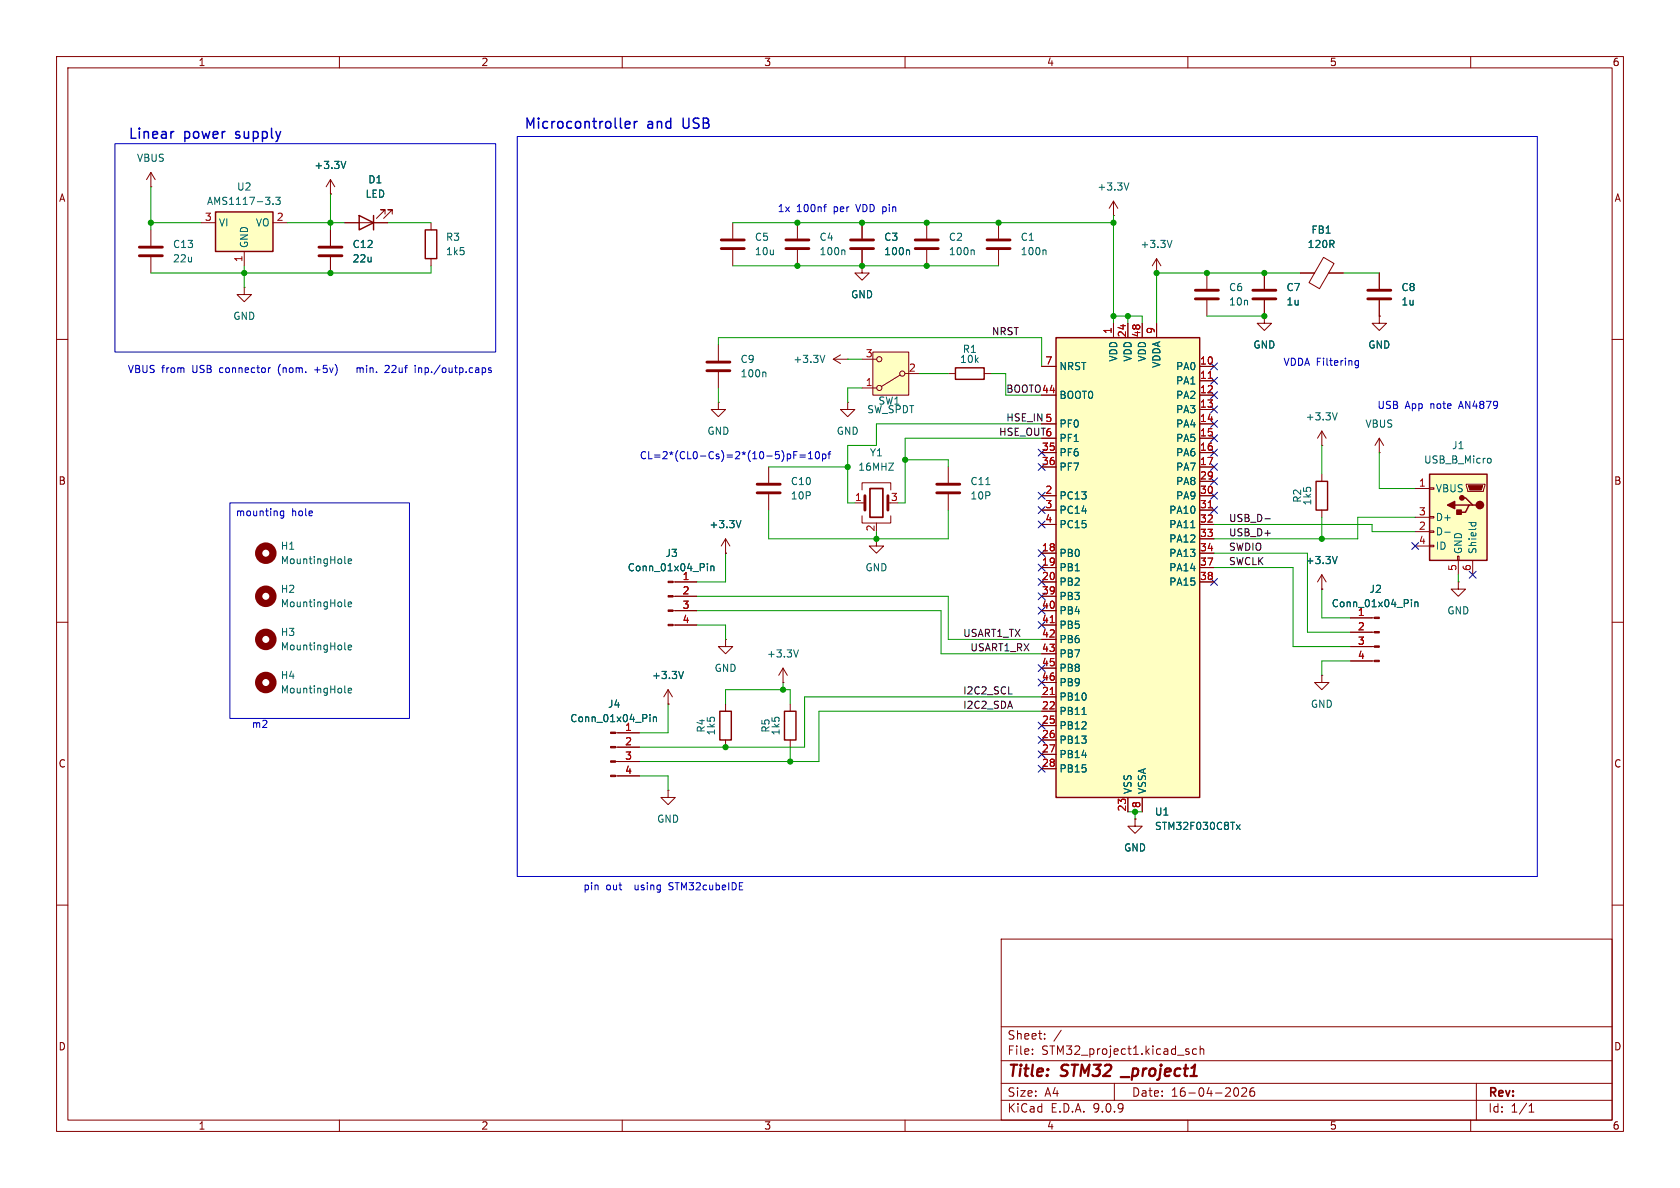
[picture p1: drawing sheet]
<svg xmlns="http://www.w3.org/2000/svg" width="297mm" height="210mm" viewBox="0 0 297 210" stroke-linecap="round" stroke-linejoin="round" font-family="sans-serif">
<g fill="none" stroke="#840000" stroke-width=".18">
<path d="M10 10h277v190h-277zM12 12h273v186h-273zM60 10v2M110 10v2M160 10v2M210 10v2M260 10v2M61 39.4h7.6M68.1 37.8v-.7h-.8h.8l-1.6 1.5M69.3 37.8v-.7h-.7h.7l-1.5 1.5M76.2 39.4v1.2M58.4 40.6v2.8"/>
<path d="M58.4 45.5v2.8M76.2 45.7v1.3M10 60h2M285 60h2M167.6 82.6v2.7M167.6 87.4v2.8M10 110h2M119 102.9h4.2M119 105.4h4.2M119 108h4.2M119 110.5h4.2M238.8 109.2h4.2"/>
<path d="M238.8 111.8h4.2M238.8 114.3h4.2M238.8 116.8h4.2M285 110h2M118.1 124.5h.1M118.1 121.9l.8 1.3M118.1 121.9l-.8 1.3M118.1 121.9v2.6M128.3 124.5v1.2M128.3 130.8v1.3M139.7 124.5v1.2M139.7 130.8v1.3"/>
<path d="M200.7 144.8v1.3h1.2l-1.2 1.2-1.3-1.2h1.3M200.7 144.8h.1M10 160h2M177 166h108v32h-108zM285 160h2M60 198v2M110 198v2M160 198v2M177 194.5h108M177 191.5h108M177 187.5h108M177 181.5h108"/>
<path d="M182.5 186.3v.1M182.5 185.5v.1M184.7 183.6v.1M184.7 182.8v.1M187.6 182.1l-1.3 2M197 191.5v3M209.8 185.9l.4 .1v.2l-.2 .2h-.3M209.8 185.4l.4 .1M210 198v2M211.5 185.5l-.4-.1-.3 .3v.4l.2 .2h.5M212.2 185.5l.2-.1 .3 .1 .1 .9M212.2 184.9v1.5"/>
<path d="M218.3 192.4l.2-.1a.81 .81 0 0 1 .5 .6 .81 .81 0 0 1-.3 .8h-.4M219.5 192.4l.6-.1 .2 .1 .1 .3-.9 1.1h.9M221.7 192.3a.59 .59 0 0 0-.7 .6v.6l.1 .2 .4 .1 .2-.1 .1-.5-.1-.3h-.5l-.2 .3M260 198v2M261 191.5v6.5M270.3 196.6h.9M270.3 195.5l.4-.4v1.5"/>
</g>
<path d="M198.1 190.4h1.6" fill="none" stroke="#840000" stroke-width=".4"/>
<path d="M56.4 43.7h4.1M56.4 45.2h4.1M165.6 85.6h4.1M165.6 87.1h4.1" fill="none" stroke="#840000" stroke-width=".51"/>
<path d="M125.1 99.6v.2M174.3 85.7h.7M120.8 118.7l-.4 1.3M125.1 100.1v.8M125.7 100.1v.8M125.7 100.2l.2-.1h.3v.8M249.5 106v.1M249.5 106.4v.9M250.1 106.4v.9M250.1 106.5l.2-.1 .3 .1 .1 .8" fill="none" stroke="#006464" stroke-width=".18"/>
<g fill="#840000" stroke="#840000" stroke-width=".18">
<path d="M243 109.1h.8v.2h-.8z"/>
<path d="M243 111.6h.8v.3h-.8z"/>
<path d="M243 114.2h.8v.2h-.8z"/>
<path d="M243 116.7h.8v.3h-.8z"/>
<path d="M118.1 102.7h.9v.3h-.9z"/>
<path d="M118.1 105.3h.9v.2h-.9z"/>
<path d="M118.1 107.8h.9v.3h-.9z"/>
<path d="M118.1 110.4h.9v.2h-.9z"/>
</g>
<path d="M63.5 38.1l2.5 1.3-2.5 1.2zM66 38.1v2.5M75.2 40.6h2v5.1h-2zM127.3 125.7h2v5.1h-2zM138.7 125.7h2v5.1h-2z" fill="none" stroke="#840000" stroke-width=".25"/>
<path d="M38.1 37.5h10.2v7h-10.2z" fill="#ffffc2"/>
<path d="M38.1 37.5h10.2v7h-10.2zM232.7 85.1h2v5.1h-2z" fill="none" stroke="#840000" stroke-width=".25"/>
<g fill="none" stroke="#840000" stroke-width=".18">
<path d="M35.6 39.4h2.5M48.3 39.4h2.5M58.4 34.3h.1M58.4 31.8l-.7 1.2M58.4 31.8l.8 1.2M58.4 31.8v2.5M43.2 50.8v1.3h1.2l-1.2 1.2-1.3-1.2h1.3M43.2 50.8h.1M43.2 44.5v2.5M152.4 47v1.3h1.3l-1.3 1.2-1.3-1.2h1.3M152.4 47h.1M223.5 48.3v2.8"/>
<path d="M223.5 53.1v2.8M149.9 71.1v1.3h1.2l-1.2 1.3-1.3-1.3h1.3M149.9 71.1h.1M233.7 78.7h.1M233.7 76.2l-.8 1.3M233.7 76.2l.7 1.3M233.7 76.2v2.5M243.8 77.5l-.7 1.2M243.8 77.5l.8 1.2M243.8 77.5v2.5M128.3 97.8h.1M128.3 95.3l.7 1.2"/>
<path d="M128.3 95.3l-.8 1.2M128.3 95.3v2.5M135.9 82.6v2.7M135.9 87.4v2.8M151.1 88.9h1.8M152.4 86.6v-1.3h5.1v1.3M152.4 91.2v1.3h5.1v-1.3M154.9 95.3v1.2h1.3l-1.3 1.3-1.2-1.3h1.2M154.9 95.3h.1M154.9 92.5v.2M233.7 83.8v1.3M233.7 90.2v1.2"/>
<path d="M243.8 80h.1M108.8 129.5h4.2M108.8 132.1h4.2M108.8 134.6h4.2M108.8 137.2h4.2M118.1 139.7v1.3h-1.3l1.3 1.2 1.3-1.2h-1.3M118.1 139.7h.1"/>
</g>
<g fill="none" stroke="#006464" stroke-width=".18">
<path d="M48.3 36v.1M48.7 34.9h.8l-.4 .5 .4 .1v.5l-.2 .1-.6-.1M61.1 28.5l-.4 1.3M236.4 73l-.4 1.2M60.9 99.5l.2 .1M61.6 99.2l.6-.1-.1-.2-.4-.1-.1 .2v.6h.5M131 92l-.4 1.3M60.9 107.1l.2 .2M60.9 114.7l.2 .2M61.6 106.8l.6-.1-.1-.2-.4-.1-.1 .2v.6h.5M61.6 114.5l.6-.2-.1-.2-.4-.1-.1 .2v.6h.5M60.9 122.3l.2 .2"/>
<path d="M61.6 122.1l.6-.1-.1-.3h-.4l-.1 .1v.6h.5M114.9 126.3v.1M114.9 126.7v.9M115.5 126.7v.9M115.5 126.9l.2-.2 .3 .1 .1 .8"/>
</g>
<g fill="#840000" stroke="#840000" stroke-width=".18">
<path d="M107.9 129.4h.9v.3h-.9z"/>
<path d="M107.9 132h.9v.2h-.9z"/>
<path d="M107.9 134.5h.9v.2h-.9z"/>
<path d="M107.9 137h.9v.3h-.9z"/>
</g>
<g fill="none" stroke="#840000" stroke-width="1.3">
<circle cx="47" cy="97.8" r="1.27"/>
<circle cx="47" cy="105.4" r="1.27"/>
<circle cx="47" cy="113" r="1.27"/>
<circle cx="47" cy="120.6" r="1.27"/>
</g>
<path d="M221.5 51.3h4.1M221.5 52.8h4.1M133.9 85.6h4M133.9 87.1h4M152.9 87.6v2.6M157 87.6v2.6" fill="none" stroke="#840000" stroke-width=".51"/>
<path d="M153.8 86.4h2.3v5h-2.3z" fill="none" stroke="#840000" stroke-width=".3"/>
<path d="M154.3 62.2h6.4v7.7h-6.4z" fill="#ffffc2"/>
<g fill="none" stroke="#840000" stroke-width=".18">
<path d="M26.7 33h.1M26.7 30.5v2.5M26.7 30.5l-.8 1.3M26.7 30.5l.7 1.3M129.5 39.4v2.8M141 39.4v2.8M152.4 39.4v2.8M163.8 39.4v2.8M176.5 39.4v2.8M196.8 38.1h.1M196.8 35.6l-.7 1.2M196.8 35.6l.8 1.2"/>
<path d="M196.8 35.6v2.5M26.7 40.6v2.8M26.7 45.5v2.8M129.5 44.2v2.8M141 44.2v2.8M152.4 44.2v2.8M163.8 44.2v2.8M176.5 44.2v2.8M213.4 48.3v2.8M213.4 53.1v2.8M229.9 48.3h2.5M234 45.5l1.8 1.1-2.5 4.4-1.9-1z"/>
<path d="M234.9 48.3h2.6M243.8 48.3v2.8M243.8 53.1v2.8M127 71.1v1.3h1.3l-1.3 1.3-1.3-1.3h1.3M127 71.1h.1M127 61v2.8M127 65.8v2.8M147.3 63.5h2.6M147.3 63.5l1.3 .8M148.6 62.7l-1.3 .8M149.9 63.5h.1M152.4 68.6h2.5"/>
<path d="M152.4 63.5h2.5M154.3 62.2h6.4v7.7h-6.4zM159.1 66.3l-3.3 2M160 66h2.6M167.6 66h1.3M174 66h1.3M128.3 113v1.3h-1.3l1.3 1.3 1.2-1.3h-1.2M128.3 113h.1M138.4 118.1l.8 1.3M138.4 118.1l-.7 1.3M138.4 118.1v2.6M138.4 120.7h.1"/>
<circle cx="155.4" cy="68.6" r=".46"/>
<circle cx="155.4" cy="63.5" r=".46"/>
<circle cx="159.5" cy="66" r=".46"/>
</g>
<path d="M199.6 32.3l-.5 1.3M149.2 44.2l.2 .2v.6M160.6 44.2l.2 .2v.6M172 44.2l.2 .2v.6M184.7 44.2l.2 .2v.6M135.2 65.8l.2 .2v.6M145.8 62.8l-.4 1.3M141.2 114.9l-.5 1.2" fill="none" stroke="#006464" stroke-width=".18"/>
<g fill="none" stroke="#840000" stroke-width=".51">
<path d="M24.6 43.7h4.1M24.6 45.2h4.1M127.5 42.4h4.1M127.5 43.9h4.1M138.9 42.4h4.1M138.9 43.9h4.1M150.4 42.4h4M150.4 43.9h4M161.8 42.4h4.1M161.8 43.9h4.1M174.5 42.4h4.1M174.5 43.9h4.1"/>
<path d="M211.3 51.3h4.1M211.3 52.8h4.1M241.8 51.3h4.1M241.8 52.8h4.1M125 64h4M125 65.5h4"/>
</g>
<path d="M168.9 65h5.1v2.1h-5.1z" fill="none" stroke="#840000" stroke-width=".25"/>
<path d="M186.7 59.7h25.4v81.3h-25.4z" fill="#ffffc2"/>
<path d="M186.7 59.7h25.4v81.3h-25.4z" fill="none" stroke="#840000" stroke-width=".25"/>
<g fill="none" stroke="#840000" stroke-width=".18">
<path d="M196.8 57.2v2.5M199.4 57.2v2.5M201.9 57.2v2.5M204.5 57.2v2.5M184.1 64.8h2.6M184.1 69.9h2.6M184.1 74.9h2.6M184.1 77.5h2.6M212.1 64.8h2.5M212.1 69.9h2.5M212.1 74.9h2.5M212.1 77.5h2.5"/>
<path d="M212.1 67.3h2.5M212.1 72.4h2.5M184.1 80h2.6M184.1 82.6h2.6M184.1 87.6h2.6M184.1 90.2h2.6M184.1 92.7h2.6M184.1 97.8h2.6M212.1 80h2.5M212.1 82.6h2.5M212.1 87.6h2.5M212.1 90.2h2.5"/>
<path d="M212.1 92.7h2.5M212.1 97.8h2.5M212.1 85.1h2.5M212.1 95.3h2.5M184.1 100.3h2.6M184.1 102.9h2.6M184.1 105.4h2.6M184.1 108h2.6M184.1 110.5h2.6M184.1 113h2.6M184.1 115.6h2.6M184.1 118.1h2.6"/>
<path d="M212.1 100.3h2.5M212.1 102.9h2.5M184.1 120.7h2.6M184.1 123.2h2.6M184.1 125.7h2.6M184.1 128.3h2.6M184.1 130.8h2.6M184.1 133.4h2.6M184.1 135.9h2.6M199.4 141v2.5M201.9 141v2.5"/>
</g>
<path d="M213.6 66.9h.7M213.6 89.8h.7M185.7 110.1h.7M185.7 122.8h.7" fill="none" stroke="#a90000" stroke-width=".18"/>
<path d="M210.5 93.3h.7M191.3 126.3h.7M218.6 145.8l.6 .8M219.2 145.8l-.6 .8" fill="none" stroke="#006464" stroke-width=".18"/>
<path d="M252.7 83.8h10.2v15.3h-10.2z" fill="#ffffc2"/>
<path d="M252.7 83.8h10.2v15.3h-10.2zM257.2 89.3h2.5M258.4 88h.7l1.2 1.3h.7M260.3 89.3h-.6l-.6 1.3h-1.3" fill="none" stroke="#840000" stroke-width=".25"/>
<g fill="none" stroke="#840000" stroke-width=".18">
<path d="M58.4 34.3h.1M61 39.4h2.5M66 39.4h2.6M152.4 39.4v2.8M58.4 40.6v2.8M58.4 45.5v2.8M152.4 47h.1M152.4 44.2v2.8M196.8 57.2v2.5M199.4 57.2v2.5M201.9 57.2v2.5M204.5 48.3h.1"/>
<path d="M204.5 45.7l-.8 1.3M204.5 45.7l.7 1.3M204.5 45.7v2.6M204.5 57.2v2.5M223.5 55.9v1.3h1.3l-1.3 1.2-1.3-1.2h1.3M223.5 55.9h.1M223.5 48.3v2.8M223.5 53.1v2.8M229.9 48.3h2.5M234.9 48.3h2.6M243.8 55.9v1.3h1.3l-1.3 1.2-1.2-1.2h1.2M243.8 55.9h.1"/>
<path d="M243.8 48.3v2.8M243.8 53.1v2.8M184.1 64.8h2.6M184.1 69.9h2.6M184.1 74.9h2.6M184.1 77.5h2.6M212.1 64.8h2.5M212.1 69.9h2.5M212.1 74.9h2.5M212.1 77.5h2.5M212.1 67.3h2.5M212.1 72.4h2.5"/>
<path d="M128.3 97.8h.1M184.1 80h2.6M184.1 82.6h2.6M184.1 87.6h2.6M184.1 90.2h2.6M184.1 92.7h2.6M184.1 97.8h2.6M212.1 80h2.5M212.1 82.6h2.5M212.1 87.6h2.5M212.1 90.2h2.5M212.1 92.7h2.5"/>
<path d="M212.1 97.8h2.5M212.1 85.1h2.5M212.1 95.3h2.5M250.2 86.4h2.5M250.2 91.4h2.5M250.2 94h2.5M250.2 96.5h2.5M252.7 86.2h.8v.3h-.8zM252.7 91.3h.8v.3h-.8zM252.7 93.9h.8v.2h-.8zM252.7 96.4h.8v.2h-.8zM257.7 98.3h.2v.8h-.2z"/>
<path d="M257.8 99.1v2.5M259.2 85.6h3.3v.3l-.2 1h-2.8zM260.3 99.1v2.5M119.4 102.9h3.8M119.4 105.4h3.8M119.4 108h3.8M119.4 110.5h3.8M184.1 102.9h2.6M184.1 105.4h2.6M184.1 108h2.6M184.1 110.5h2.6M184.1 100.3h2.6"/>
<path d="M184.1 113h2.6M184.1 115.6h2.6M184.1 118.1h2.6M212.1 102.9h2.5M212.1 100.3h2.5M233.7 119.4v1.3h1.2l-1.2 1.2-1.3-1.2h1.3M233.7 119.4h.1M233.7 104.1h.1M233.7 101.6l-.8 1.3M233.7 101.6l.7 1.3M233.7 101.6v2.5M238.8 109.2h3.8"/>
<path d="M238.8 111.8h3.8M238.8 114.3h3.8M238.8 116.8h3.8M257.8 102.9v1.2h1.3l-1.3 1.3-1.3-1.3h1.3M257.8 102.9h.1M109.2 129.5h3.8M109.2 132.1h3.8M109.2 134.6h3.8M109.2 137.2h3.8M118.1 124.5h.1M184.1 120.7h2.6M184.1 123.2h2.6"/>
<path d="M184.1 125.7h2.6M184.1 128.3h2.6M184.1 130.8h2.6M184.1 133.4h2.6M184.1 135.9h2.6M199.4 141v2.5M200.7 144.8h.1M201.9 141v2.5"/>
</g>
<path d="M259.6 85.9h2.5l-.2 .7h-2.1z" fill="#840000" stroke="#840000" stroke-width=".18"/>
<g fill="#840000" stroke="#840000" stroke-width=".25">
<path d="M257.6 90.2h.7v.7h-.7z"/>
<path d="M255.9 89.3l1.3-.7v1.3z"/>
<circle cx="261.6" cy="89.3" r=".63"/>
<circle cx="258.4" cy="88" r=".38"/>
</g>
<g fill="none" stroke="#006464" stroke-width=".18">
<path d="M61.1 28.5l-.4 1.3M160.6 44.2l.2 .2v.6M207.2 42.5l-.4 1.3M125.1 99.6v.2M131 92l-.4 1.3M210.5 93.3h.7M236.4 98.4l-.4 1.2M255.4 94.1h1M259.7 92.4h1.2M260.1 92.4v.3M260.9 92.4v.3M263.2 81l.3 .1 .1 .2v.4l-.4 .2"/>
<path d="M120.8 118.7l-.4 1.3M125.1 100.1v.8M125.7 100.1v.8M125.7 100.2l.2-.1h.3v.8M249.5 106v.1M249.5 106.4v.9M250.1 106.4v.9M250.1 106.5l.2-.1 .3 .1 .1 .8M114.9 126.3v.1M114.9 126.7v.9M115.5 126.7v.9M115.5 126.9l.2-.2 .3 .1 .1 .8"/>
<path d="M191.3 126.3h.7M218.6 145.8l.6 .8M219.2 145.8l-.6 .8"/>
</g>
<path d="M223.6 91.7h1M178.3 122.7h.6" fill="none" stroke="#0f0f0f" stroke-width=".18"/>
<g fill="none" stroke="#009600" stroke-width=".18">
<path d="M26.7 39.4h8.9M26.7 33v7.6M50.8 39.4h10.2M58.4 34.3v6.3M68.6 39.4h7.6M129.5 39.4h67.3M196.8 38.1v19.1M43.2 47v3.8M76.2 47v1.3h-49.5M129.5 47h47M196.8 55.9h5.1v1.3M199.4 55.9v1.3"/>
<path d="M213.4 55.9h10.1M229.9 48.3h-25.4v8.9M237.5 48.3h6.3M127 61v-1.3h57.1v5.1M127 68.6v2.5M149.9 63.5h2.5M152.4 68.6h-2.5v2.5M162.6 66h5M175.3 66h2.5v3.9h6.3M184.1 77.5h-24.1v11.4h-1.3M184.1 74.9h-29.2v3.8h-5v10.2h1.2M233.7 78.7v5.1"/>
<path d="M128.3 97.8v5.1h-5.1M135.9 90.2v5.1h31.7v-5.1M135.9 82.6h14M154.9 94v1.3M160 81.3h7.6v1.3M214.6 92.7h28v1.3h7.6M214.6 97.8h16.5v14h7.7M233.7 91.4v3.9M243.8 80v6.4h6.4M250.2 91.4h-10.2v3.9h-25.4M123.2 105.4h44.4v7.6h16.5M123.2 108h43.2v7.6h17.7"/>
<path d="M123.2 110.5h5.1v2.5M214.6 100.3h14v14h10.2M233.7 104.1v5.1h5.1M238.8 116.8h-5.1v2.6M257.8 101.6v1.3M113 137.2h5.1v2.5M118.1 124.5v5h-5.1M128.3 124.5v-2.6h11.4v2.6M138.4 120.7v1.2M139.7 132.1v2.5M184.1 125.7h-39.3v8.9h-31.8M184.1 123.2h-41.9v8.9h-29.2"/>
<path d="M199.4 143.5h2.5M200.7 143.5v1.3"/>
</g>
<g fill="none" stroke="#000084" stroke-width=".18">
<path d="M183.5 79.4l1.3 1.2M184.8 79.4l-1.3 1.2M214 64.2l1.2 1.2M214 74.3l1.2 1.2M214 69.2l1.2 1.3M214 79.4l1.2 1.2M214 76.9l1.2 1.2M214 66.7l1.2 1.2M214 71.8l1.2 1.2M215.2 74.3l-1.2 1.2M215.2 79.4l-1.2 1.2M215.2 66.7l-1.2 1.2"/>
<path d="M215.2 71.8l-1.2 1.2M215.2 76.9l-1.2 1.2M215.2 69.2l-1.2 1.3M215.2 64.2l-1.2 1.2M183.5 81.9l1.3 1.3M183.5 87l1.3 1.2M183.5 92.1l1.3 1.2M183.5 97.2l1.3 1.2M183.5 99.7l1.3 1.2M183.5 89.6l1.3 1.2M184.8 81.9l-1.3 1.3M184.8 87l-1.3 1.2"/>
<path d="M184.8 92.1l-1.3 1.2M184.8 97.2l-1.3 1.2M184.8 99.7l-1.3 1.2M184.8 89.6l-1.3 1.2M214 89.6l1.2 1.2M214 87l1.2 1.2M214 81.9l1.2 1.3M214 84.5l1.2 1.2M215.2 89.6l-1.2 1.2M215.2 87l-1.2 1.2M215.2 81.9l-1.2 1.3M215.2 84.5l-1.2 1.2"/>
<path d="M249.6 95.9l1.2 1.2M250.8 95.9l-1.2 1.2M183.5 104.8l1.3 1.2M183.5 109.9l1.3 1.2M183.5 102.3l1.3 1.2M183.5 117.5l1.3 1.2M183.5 107.3l1.3 1.3M184.8 104.8l-1.3 1.2M184.8 109.9l-1.3 1.2M184.8 102.3l-1.3 1.2M184.8 117.5l-1.3 1.2M184.8 107.3l-1.3 1.3"/>
<path d="M214 102.3l1.2 1.2M215.2 102.3l-1.2 1.2M259.7 101l1.3 1.2M261 101l-1.3 1.2M183.5 120l1.3 1.3M183.5 130.2l1.3 1.2M183.5 132.7l1.3 1.3M183.5 135.3l1.3 1.2M183.5 127.7l1.3 1.2M184.8 120l-1.3 1.3M184.8 130.2l-1.3 1.2M184.8 132.7l-1.3 1.3"/>
<path d="M184.8 135.3l-1.3 1.2M184.8 127.7l-1.3 1.2"/>
</g>
<g fill="none" stroke="#0000c2" stroke-width=".18">
<path d="M20.3 25.4h67.3v36.8h-67.3zM91.4 24.1h180.4v130.8h-180.4zM145.6 36.6h.5M146.1 36.1l-.3 .2M47.8 65l-.3 .3M55.6 65.4h1M63.1 65.1l.4-.1 .2 .2M63.1 65v.9M63.7 65.2v.7M63.8 65l-.1 .2M68.1 64.7l.5-.1 .2 .4-.8 .9h.8M74 65.1l.4-.1 .1 .2"/>
<path d="M74 65v.9M86.5 65l.3 .1M86.5 65.4l.3 .1 .1 .2-.2 .2h-.2M140.9 79.8h-.6v1.3M144.3 80l.1-.2a.68 .68 0 0 1 .5 .7 .68 .68 0 0 1-.5 .6l-.1-.1-.2-.4zM146.9 79.8l-.3 .2v1.1M240.2 63.7v1.1l-.3 .2h-.3M240.2 63.8l-.4-.1-.3 .3 .2 .5h.5M40.6 88.9h31.8v38.1h-31.8zM50.2 90.3v1.1l-.3 .2-.3-.1M50.2 90.4l-.4-.1-.2 .3 .1 .5h.5M139.7 80.3l.1 .2-.1 .5"/>
<path d="M140.3 80.4h.5M141.4 80.4h1M141.4 80.8h1M142.9 81.1h.8M142.9 80.2l.4-.4v1.3M145.4 80.3h.4l.2 .2-.1 .5h-.5M145.4 80.3v1.2M146.4 80.3h.5"/>
</g>
<path d="M112.1 21.5v1.2M112.6 21.5l-.3 .1-.2 .2" fill="none" stroke="#0000c2" stroke-width=".25"/>
<path d="M213.6 66.9h.7M213.6 89.8h.7M185.7 110.1h.7M185.7 122.8h.7" fill="none" stroke="#a90000" stroke-width=".18"/>
<g fill="#009600" stroke="#009600" stroke-width=".18">
<circle cx="58.4" cy="39.4" r=".46"/>
<circle cx="58.4" cy="48.3" r=".46"/>
<circle cx="26.7" cy="39.4" r=".46"/>
<circle cx="43.2" cy="48.3" r=".46"/>
<circle cx="196.8" cy="55.9" r=".46"/>
<circle cx="233.7" cy="95.3" r=".46"/>
<circle cx="199.4" cy="55.9" r=".46"/>
<circle cx="223.5" cy="55.9" r=".46"/>
<circle cx="196.8" cy="39.4" r=".46"/>
<circle cx="213.4" cy="48.3" r=".46"/>
<circle cx="176.5" cy="39.4" r=".46"/>
<circle cx="223.5" cy="48.3" r=".46"/>
<circle cx="204.5" cy="48.3" r=".46"/>
<circle cx="128.3" cy="132.1" r=".46"/>
<circle cx="139.7" cy="134.6" r=".46"/>
<circle cx="138.4" cy="121.9" r=".46"/>
<circle cx="154.9" cy="95.3" r=".46"/>
<circle cx="200.7" cy="143.5" r=".46"/>
<circle cx="141" cy="47" r=".46"/>
<circle cx="163.8" cy="47" r=".46"/>
<circle cx="152.4" cy="47" r=".46"/>
<circle cx="163.8" cy="39.4" r=".46"/>
<circle cx="152.4" cy="39.4" r=".46"/>
<circle cx="149.9" cy="82.6" r=".46"/>
<circle cx="160" cy="81.3" r=".46"/>
<circle cx="141" cy="39.4" r=".46"/>
</g>
<g font-size="2.8" fill="#840000">
<text x="178" y="190.9">Title:</text>
<text x="187.7" y="190.9">STM32</text>
<text x="199.5" y="190.9">_project1</text>
</g>
<g font-size="2.5" fill="#0000c2">
<text x="92.5" y="23.1">Microcontroller</text>
<text x="114.4" y="23.1">and</text>
<text x="121" y="23.1">USB</text>
<text x="22.6" y="24.9">Linear</text>
<text x="32.5" y="24.9">power</text>
<text x="41.9" y="24.9">supply</text>
</g>
<g font-size="2.1" fill="#840000">
<text x="178" y="184">Sheet:</text>
<text x="178" y="186.7">File:</text>
<text x="184.1" y="186.7">STM32_project1.kicad_sch</text>
<text x="178" y="196.9">KiCad</text>
<text x="178" y="194.1">Size:</text>
<text x="184.7" y="194.1">A4</text>
<text x="185.7" y="196.9">E.D.A.</text>
<text x="193.3" y="196.9">9.0.9</text>
<text x="200" y="194.1">Date:</text>
<text x="207" y="194.1">16-04-2026</text>
<text x="263" y="194.3">Rev:</text>
<text x="263" y="196.9">Id:</text>
<text x="267.1" y="196.9">1/1</text>
</g>
<g font-size="1.8" fill="#840000">
<text x="35" y="11.9">1</text>
<text x="85" y="11.9">2</text>
<text x="135" y="11.9">3</text>
<text x="185" y="11.9">4</text>
<text x="235" y="11.9">5</text>
<text x="285" y="11.9">6</text>
<text x="10.3" y="35.9">A</text>
<text x="285.3" y="35.9">A</text>
<text x="10.3" y="85.9">B</text>
<text x="285.3" y="85.9">B</text>
<text x="10.3" y="135.9">C</text>
<text x="285.3" y="135.9">C</text>
<text x="10.3" y="185.9">D</text>
<text x="285.3" y="185.9">D</text>
<text x="35" y="199.9">1</text>
<text x="85" y="199.9">2</text>
<text x="135" y="199.9">3</text>
<text x="185" y="199.9">4</text>
<text x="235" y="199.9">5</text>
<text x="285" y="199.9">6</text>
</g>
<g font-size="1.8" fill="#006464">
<text x="24.1" y="28.8">VBUS</text>
<text x="41.8" y="33.9">U2</text>
<text x="55.5" y="30.1">+3.3V</text>
<text x="64.5" y="35.2">LED</text>
<text x="65" y="32.6">D1</text>
<text x="193.9" y="33.9">+3.3V</text>
<text x="36.5" y="36.4">AMS1117-3.3</text>
<text x="38.6" y="40.2">VI</text>
<text x="45.1" y="40.2">VO</text>
<text x="231.7" y="41.5">FB1</text>
<text x="30.5" y="44">C13</text>
<text x="30.5" y="46.6">22u</text>
<text x="44" y="43.9" transform="rotate(-90 44 43.9)">GND</text>
<text x="62.2" y="44">C12</text>
<text x="62.2" y="46.6">22u</text>
<text x="78.7" y="42.8">R3</text>
<text x="78.7" y="45.3">1k5</text>
<text x="133.4" y="42.8">C5</text>
<text x="133.4" y="45.3">10u</text>
<text x="144.8" y="42.8">C4</text>
<text x="144.8" y="45.3">100n</text>
<text x="156.2" y="42.8">C3</text>
<text x="156.2" y="45.3">100n</text>
<text x="167.6" y="42.8">C2</text>
<text x="167.6" y="45.3">100n</text>
<text x="180.3" y="42.8">C1</text>
<text x="180.3" y="45.3">100n</text>
<text x="201.5" y="44">+3.3V</text>
<text x="231.1" y="44">120R</text>
<text x="150.4" y="52.9">GND</text>
<text x="217.2" y="51.7">C6</text>
<text x="227.3" y="51.7">C7</text>
<text x="247.7" y="51.7">C8</text>
<text x="41.1" y="56.7">GND</text>
<text x="217.2" y="54.2">10n</text>
<text x="227.3" y="54.2">1u</text>
<text x="247.7" y="54.2">1u</text>
<text x="130.8" y="64.4">C9</text>
<text x="140.2" y="64.4">+3.3V</text>
<text x="169.6" y="64.4">10k</text>
<text x="170.1" y="62.6">R1</text>
<text x="187.2" y="65.6">NRST</text>
<text x="197.7" y="64" transform="rotate(-90 197.7 64)">VDD</text>
<text x="200.3" y="64" transform="rotate(-90 200.3 64)">VDD</text>
<text x="202.8" y="64" transform="rotate(-90 202.8 64)">VDD</text>
<text x="205.3" y="65.1" transform="rotate(-90 205.3 65.1)">VDDA</text>
<text x="207.8" y="65.6">PA0</text>
<text x="221.5" y="61.8">GND</text>
<text x="241.8" y="61.8">GND</text>
<text x="130.8" y="66.9">100n</text>
<text x="155.2" y="71.7">SW1</text>
<text x="187.2" y="70.7">BOOT0</text>
<text x="207.8" y="68.2">PA1</text>
<text x="207.8" y="70.7">PA2</text>
<text x="125" y="77.1">GND</text>
<text x="147.8" y="77.1">GND</text>
<text x="153.2" y="73.3">SW_SPDT</text>
<text x="187.2" y="75.8">PF0</text>
<text x="207.8" y="73.3">PA3</text>
<text x="207.8" y="75.8">PA4</text>
<text x="230.7" y="74.5">+3.3V</text>
<text x="241.3" y="75.8">VBUS</text>
<text x="151.6" y="83.4">16MHZ</text>
<text x="153.7" y="80.9">Y1</text>
<text x="187.2" y="78.3">PF1</text>
<text x="187.2" y="80.9">PF6</text>
<text x="187.2" y="83.4">PF7</text>
<text x="207.8" y="78.3">PA5</text>
<text x="207.8" y="80.9">PA6</text>
<text x="207.8" y="83.4">PA7</text>
<text x="251.7" y="82.1">USB_B_Micro</text>
<text x="256.6" y="79.6">J1</text>
<text x="139.7" y="86">C10</text>
<text x="139.7" y="88.5">10P</text>
<text x="171.5" y="86">C11</text>
<text x="171.5" y="88.5">10P</text>
<text x="187.2" y="88.5">PC13</text>
<text x="207.8" y="86">PA8</text>
<text x="207.8" y="88.5">PA9</text>
<text x="230.2" y="89" transform="rotate(-90 230.2 89)">R2</text>
<text x="232" y="89.5" transform="rotate(-90 232 89.5)">1k5</text>
<text x="253.7" y="87.2">VBUS</text>
<text x="125.3" y="93.6">+3.3V</text>
<text x="187.2" y="91">PC14</text>
<text x="187.2" y="93.6">PC15</text>
<text x="206.6" y="91">PA10</text>
<text x="206.6" y="93.6">PA11</text>
<text x="253.7" y="92.3">D+</text>
<text x="253.7" y="94.8">D-</text>
<text x="49.5" y="97.4">H1</text>
<text x="49.5" y="99.9">MountingHole</text>
<text x="110.9" y="101.2">Conn_01x04_Pin</text>
<text x="117.6" y="98.7">J3</text>
<text x="152.9" y="101.2">GND</text>
<text x="187.2" y="98.7">PB0</text>
<text x="187.2" y="101.2">PB1</text>
<text x="206.6" y="96.1">PA12</text>
<text x="206.6" y="98.7">PA13</text>
<text x="206.6" y="101.2">PA14</text>
<text x="230.7" y="99.9">+3.3V</text>
<text x="253.7" y="97.4">ID</text>
<text x="258.7" y="98" transform="rotate(-90 258.7 98)">GND</text>
<text x="261.2" y="98" transform="rotate(-90 261.2 98)">Shield</text>
<text x="49.5" y="105">H2</text>
<text x="49.5" y="107.5">MountingHole</text>
<text x="187.2" y="103.7">PB2</text>
<text x="187.2" y="106.3">PB3</text>
<text x="206.6" y="103.7">PA15</text>
<text x="235.3" y="107.5">Conn_01x04_Pin</text>
<text x="242" y="105">J2</text>
<text x="49.5" y="112.6">H3</text>
<text x="187.2" y="108.8">PB4</text>
<text x="187.2" y="111.4">PB5</text>
<text x="187.2" y="113.9">PB6</text>
<text x="255.8" y="108.8">GND</text>
<text x="49.5" y="115.2">MountingHole</text>
<text x="126.2" y="119">GND</text>
<text x="135.5" y="116.4">+3.3V</text>
<text x="187.2" y="116.4">PB7</text>
<text x="187.2" y="119">PB8</text>
<text x="49.5" y="120.2">H4</text>
<text x="49.5" y="122.8">MountingHole</text>
<text x="107.4" y="125.3">J4</text>
<text x="115.2" y="120.2">+3.3V</text>
<text x="187.2" y="121.5">PB9</text>
<text x="187.2" y="124.1">PB10</text>
<text x="231.6" y="125.3">GND</text>
<text x="100.7" y="127.9">Conn_01x04_Pin</text>
<text x="124.8" y="129.6" transform="rotate(-90 124.8 129.6)">R4</text>
<text x="126.6" y="130.1" transform="rotate(-90 126.6 130.1)">1k5</text>
<text x="136.2" y="129.6" transform="rotate(-90 136.2 129.6)">R5</text>
<text x="138" y="130.1" transform="rotate(-90 138 130.1)">1k5</text>
<text x="187.2" y="126.6">PB11</text>
<text x="187.2" y="129.1">PB12</text>
<text x="187.2" y="131.7">PB13</text>
<text x="187.2" y="134.2">PB14</text>
<text x="187.2" y="136.8">PB15</text>
<text x="200.3" y="140.5" transform="rotate(-90 200.3 140.5)">VSS</text>
<text x="202.8" y="140.5" transform="rotate(-90 202.8 140.5)">VSSA</text>
<text x="116.1" y="145.6">GND</text>
<text x="204.1" y="144.4">U1</text>
<text x="204.1" y="146.9">STM32F030C8Tx</text>
<text x="198.6" y="150.7">GND</text>
</g>
<g font-size="1.8" fill="#a90000">
<text x="36.1" y="39.1">3</text>
<text x="48.8" y="39.1">2</text>
<text x="42.9" y="46.4" transform="rotate(-90 42.9 46.4)">1</text>
<text x="196.6" y="59.1" transform="rotate(-90 196.6 59.1)">1</text>
<text x="199.1" y="59.7" transform="rotate(-90 199.1 59.7)">24</text>
<text x="201.7" y="59.7" transform="rotate(-90 201.7 59.7)">48</text>
<text x="204.2" y="59.1" transform="rotate(-90 204.2 59.1)">9</text>
<text x="153" y="63.2">3</text>
<text x="160.6" y="65.8">2</text>
<text x="184.7" y="64.5">7</text>
<text x="212" y="64.5">10</text>
<text x="153" y="68.3">1</text>
<text x="184.1" y="69.6">44</text>
<text x="212" y="67.1">11</text>
<text x="212" y="69.6">12</text>
<text x="184.7" y="74.7">5</text>
<text x="184.7" y="77.2">6</text>
<text x="212" y="72.1">13</text>
<text x="212" y="74.7">14</text>
<text x="212" y="77.2">15</text>
<text x="184.1" y="79.8">35</text>
<text x="184.1" y="82.3">36</text>
<text x="212" y="79.8">16</text>
<text x="212" y="82.3">17</text>
<text x="151.1" y="88.6">1</text>
<text x="157.4" y="88.6">3</text>
<text x="184.7" y="87.4">2</text>
<text x="184.7" y="89.9">3</text>
<text x="212" y="84.8">29</text>
<text x="212" y="87.4">30</text>
<text x="212" y="89.9">31</text>
<text x="250.8" y="86.1">1</text>
<text x="154.7" y="94.1" transform="rotate(-90 154.7 94.1)">2</text>
<text x="184.7" y="92.5">4</text>
<text x="212" y="92.5">32</text>
<text x="212" y="95">33</text>
<text x="250.8" y="91.2">3</text>
<text x="250.8" y="93.7">2</text>
<text x="184.1" y="97.5">18</text>
<text x="184.1" y="100.1">19</text>
<text x="212" y="97.5">34</text>
<text x="212" y="100.1">37</text>
<text x="250.8" y="96.3">4</text>
<text x="257.6" y="101" transform="rotate(-90 257.6 101)">5</text>
<text x="260.1" y="101" transform="rotate(-90 260.1 101)">6</text>
<text x="120.6" y="102.6">1</text>
<text x="120.6" y="105.2">2</text>
<text x="120.6" y="107.7">3</text>
<text x="184.1" y="102.6">20</text>
<text x="184.1" y="105.2">39</text>
<text x="184.1" y="107.7">40</text>
<text x="212" y="102.6">38</text>
<text x="120.6" y="110.2">4</text>
<text x="184.1" y="110.2">41</text>
<text x="184.1" y="112.8">42</text>
<text x="240" y="109">1</text>
<text x="240" y="111.5">2</text>
<text x="184.1" y="115.3">43</text>
<text x="184.1" y="117.9">45</text>
<text x="240" y="114">3</text>
<text x="240" y="116.6">4</text>
<text x="184.1" y="120.4">46</text>
<text x="184.1" y="122.9">21</text>
<text x="184.1" y="125.5">22</text>
<text x="110.4" y="129.3">1</text>
<text x="110.4" y="131.8">2</text>
<text x="184.1" y="128">25</text>
<text x="184.1" y="130.6">26</text>
<text x="110.4" y="134.4">3</text>
<text x="110.4" y="136.9">4</text>
<text x="184.1" y="133.1">27</text>
<text x="184.1" y="135.6">28</text>
<text x="199.1" y="143.6" transform="rotate(-90 199.1 143.6)">23</text>
<text x="201.7" y="142.9" transform="rotate(-90 201.7 142.9)">8</text>
</g>
<g font-size="1.8" fill="#0000c2">
<text x="137.4" y="37.7">1x</text>
<text x="140.8" y="37.7">100nf</text>
<text x="147.5" y="37.7">per</text>
<text x="151.7" y="37.7">VDD pin</text>
<text x="226.8" y="64.9">VDDA Filtering</text>
<text x="22.5" y="66.1">VBUS</text>
<text x="28.6" y="66.1">from</text>
<text x="34.1" y="66.1">USB</text>
<text x="39.1" y="66.1">connector</text>
<text x="49.6" y="66.1">(nom.</text>
<text x="56.2" y="66.1">+5v)</text>
<text x="64.3" y="66.1">min.</text>
<text x="69.6" y="66.1">22uf</text>
<text x="75" y="66.1">inp./outp.caps</text>
<text x="243.4" y="72.5">USB</text>
<text x="248.4" y="72.5">App</text>
<text x="253" y="72.5">note</text>
<text x="258.2" y="72.5">AN4879</text>
<text x="113" y="81.4">CL=2*(CL0-Cs)=2*(10-5)pF=10pf</text>
<text x="41.6" y="91.6">mounting</text>
<text x="51.5" y="91.6">hole</text>
<text x="44.4" y="128.9">m2</text>
<text x="103" y="157.6">pin</text>
<text x="107.1" y="157.6">out</text>
<text x="112.5" y="157.6">using</text>
<text x="118.7" y="157.6">STM32cubeIDE</text>
</g>
<g font-size="1.8" fill="#0f0f0f">
<text x="175.3" y="59.3">NRST</text>
<text x="177.8" y="69.5">BOOTO44</text>
<text x="176.5" y="77.1">HSE_OUT6</text>
<text x="177.8" y="74.6">HSE_IN 5</text>
<text x="217.2" y="92.4">USB_D-</text>
<text x="217.2" y="94.9">USB_D+</text>
<text x="217.2" y="97.4">SWDIO</text>
<text x="217.2" y="100">SWCLK</text>
<text x="170.2" y="112.7">USART1_TX</text>
<text x="171.4" y="115.2">USART1_RX</text>
<text x="170.2" y="122.8">I2C2_SCL</text>
<text x="170.2" y="125.4">I2C2_SDA</text>
</g>
</svg>
